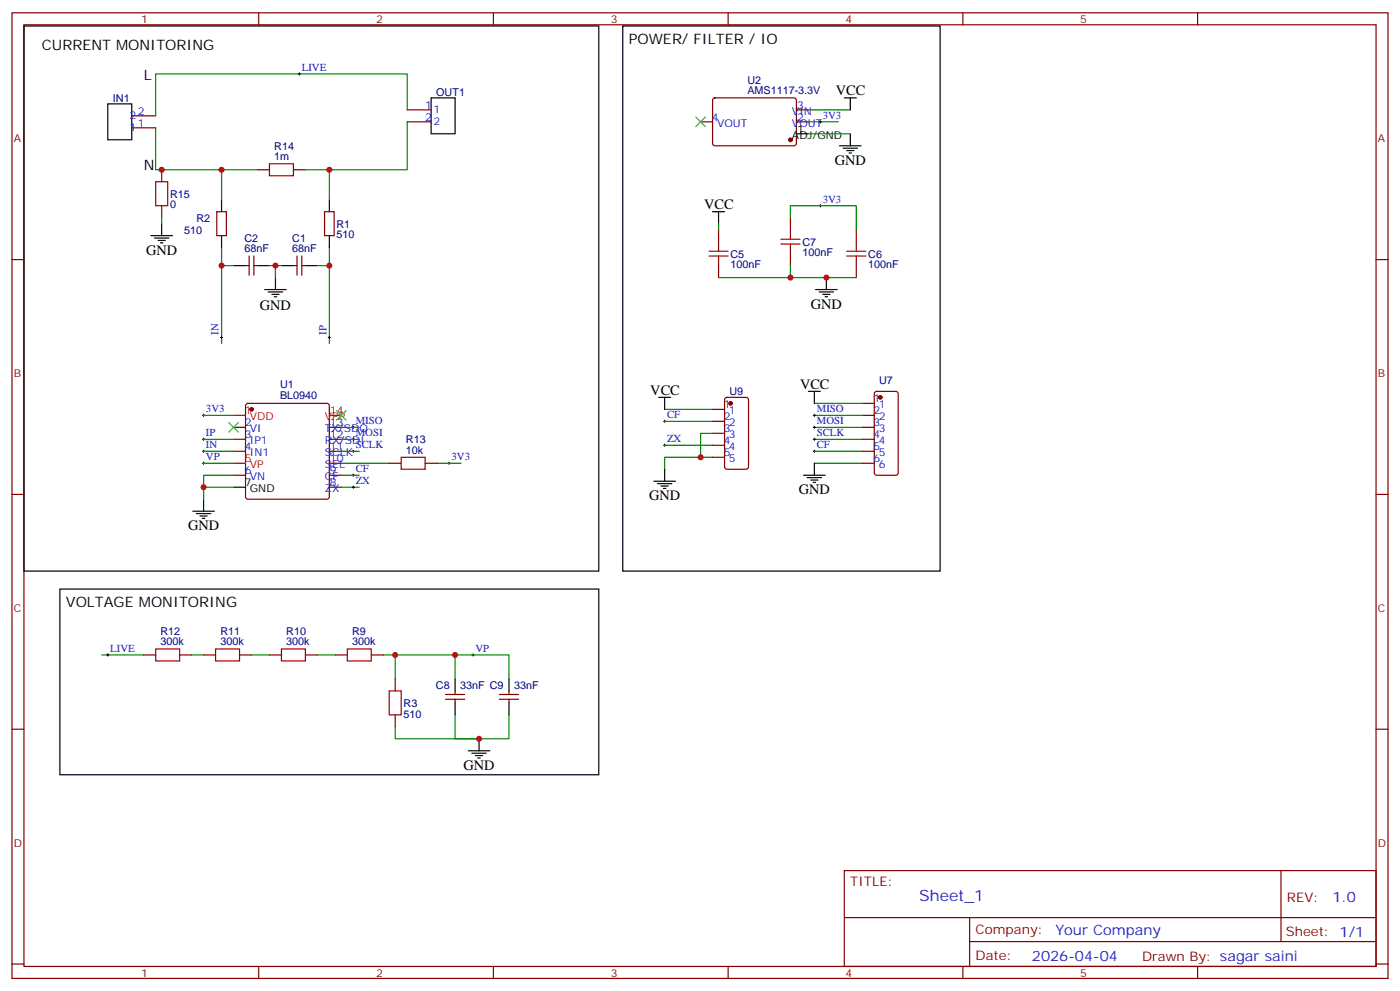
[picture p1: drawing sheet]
<svg xmlns="http://www.w3.org/2000/svg" width="412mm" height="292mm" viewBox="0 0 412 292" stroke-linecap="round" stroke-linejoin="round" font-family="sans-serif">
<g fill="none" stroke="#870000" stroke-width=".35">
<path d="M3.5 3.8h405.4v284.3h-405.4zM7.1 7.3h398.2v277.3h-398.2zM76.2 3.8v3.5M145.3 3.8v3.5M214.5 3.8v3.5M283.6 3.8v3.5M352.8 3.8v3.5M38.8 37.6h7.1M38.8 34.1h7.1M119.9 32.3h7.1M119.9 35.9h7.1M206.4 35.9h3.5"/>
<path d="M210.1 29l.5-.2 23.6 .1 .4 .6-.1 13-.6 .4h-23.6l-.4-.7v-12.7zM234.6 32.3h3.5M234.6 35.9h3.5M47.6 50v3.5M75.8 50h3.6M86.4 50h3.6M3.5 76.4h3.6M47.6 60.6v3.5M63.9 62.3h2.8v7.1h-2.8zM72.3 78.2h1.1M73.4 75.4v5.6M74.8 78.2h1"/>
<path d="M74.8 75.4v5.6M86.4 78.2h1.1M87.5 75.4v5.6M88.9 75.4v5.6M88.9 78.2h1.1M95.6 62.3h2.8v7.1h-2.8zM211.7 67.6v3.6M211.7 78.2v3.5M232.8 64.1v3.5M232.8 74.7v3.5M252.2 67.6v3.6M252.2 78.2v3.5"/>
<path d="M405.3 76.4h3.6M72.6 119l.4-.2h23.3l.5 .2 .2 .5v26.8l-.2 .5-.5 .2h-23.3l-.5-.2-.2-.5v-26.8zM213.7 117.2l.4-.2h5.7l.6 .4 .1 20.1-.5 .6-5.9 .1-.6-.5-.1-20zM254 118.8h3.5M257.8 115.5l.4-.2h5.7l.6 .4 .1 23.5-.5 .7h-5.9l-.6-.4-.1-23.5zM68.8 125.8h3.5M68.8 129.4h3.5M68.8 132.9h3.5M68.8 139.9h3.5M97 125.8h3.5M97 129.4h3.5M97 132.9h3.5"/>
<path d="M97 139.9h3.5M97 136.4h3.5M114.7 136.4h3.5M125.2 136.4h3.6M209.9 120.5h3.5M209.9 124.1h3.5M209.9 127.6h3.5M209.9 131.1h3.5M209.9 134.7h3.5M254 125.8h3.5M254 129.4h3.5M254 132.9h3.5"/>
<path d="M254 136.4h3.5M254 122.3h3.5M3.5 145.6h3.6M97 143.5h3.5M405.3 145.6h3.6M42.3 192.9h3.6M52.9 192.9h3.5M60 192.9h3.5M70.6 192.9h3.5M79.4 192.9h3.5M90 192.9h3.5M98.8 192.9h3.5"/>
<path d="M109.4 192.9h3.5M116.4 199.9v3.5M3.5 214.7h3.6M116.4 210.5v3.5M131.2 205.9h5.7M131.2 204.5h5.7M134.1 203.4v1.1M134.1 205.9v1.1M147.1 205.9h5.7M147.1 204.5h5.7M149.9 203.4v1.1M149.9 205.9v1.1"/>
<path d="M405.3 214.7h3.6M248.7 256.4h156.6v28.2h-156.6zM377.3 256.4v20.9M248.7 270.2h156.5M285.6 277.3h119.6M285.6 270.2v14.1M3.5 283.9h3.6M76.2 284.6v3.5M145.3 284.6v3.5M214.5 284.6v3.5M283.6 284.6v3.5M352.8 284.6v3.5"/>
<path d="M405.3 283.9h3.6"/>
</g>
<g fill="#870000" stroke="#870000" stroke-width=".35">
<circle cx="74.1" cy="120.5" r=".53"/>
<circle cx="259.3" cy="117" r=".53"/>
<circle cx="232.8" cy="41.2" r=".53"/>
<circle cx="215.2" cy="118.8" r=".53"/>
</g>
<path d="M68.8 122.3h3.5M68.8 136.4h3.5M97 122.3h3.5" fill="none" stroke="#f00" stroke-width=".35"/>
<g fill="none" stroke="#000" stroke-width=".35">
<path d="M7.1 7.7h169.3v160.5h-169.3zM183.4 7.7h93.5v160.5h-93.5zM31.7 30.6h7.1v10.6h-7.1zM127 28.8h7.1v10.6h-7.1zM234.6 39.4h3.5M248.7 28.8h3.5M250.5 28.8v3.5M250.5 39.4v3.5M65.3 58.8v3.5M97 58.8v3.5M247.3 42.9h6.3M248.4 43.6h4.2"/>
<path d="M249.4 44.3h2.1M250.1 45h.7M44.4 69.4h6.4M45.5 70.1h4.2M46.6 70.8h2.1M47.3 71.5h.7M47.6 65.9v3.5M65.3 69.4v3.5M68.8 78.2h3.5M75.8 78.2h3.6M82.9 78.2h3.5M90 78.2h3.5"/>
<path d="M97 69.4v3.5M209.9 62.3h3.5M211.7 62.3v3.6M78 85.3h6.3M79 86h4.3M80.1 86.7h2.1M80.8 87.4h.7M81.1 81.7v3.6M240.2 85.3h6.4M241.3 86h4.2M242.4 86.7h2.1M243.1 87.4h.7"/>
<path d="M243.4 81.7v3.6M194 117h3.6M195.8 117v3.5M238.1 115.3h3.6M239.9 115.3v3.5M195.8 138.2v3.5M236.7 139.9h6.4M239.9 136.4v3.5M56.8 150.5h6.3M57.9 151.2h4.2M58.9 151.9h2.1M59.6 152.6h.7"/>
<path d="M60 147v3.5M68.8 143.5h3.5M192.6 141.7h6.4M193.7 142.4h4.2M194.7 143.1h2.1M195.4 143.8h.7M237.8 140.7h4.2M238.8 141.4h2.1M239.5 142.1h.7M17.6 173.5h158.8v54.6h-158.8zM134.1 199.9v3.5M149.9 199.9v3.5"/>
<path d="M134.1 207v3.5M141.1 217.6v3.5M149.9 207v3.5M137.9 221.1h6.4M139 221.8h4.2M140.1 222.5h2.1M140.8 223.2h.7"/>
</g>
<g fill="none" stroke="#008700" stroke-width=".35">
<path d="M45.9 37.6v12.4h19.4v8.8M119.9 32.3v-10.5h-74v12.3M119.9 35.9v14.1h-22.9v8.8M238.1 39.4h12.4M238.1 32.3h12.4M238.1 35.9h8.8M65.3 50h10.5M90 50h7M47.6 64.1v1.8M65.3 72.9v5.3h3.5M65.3 78.2v22.9M79.4 78.2h3.5"/>
<path d="M81.1 78.2v3.5M97 72.9v5.3h-3.5M97 78.2v22.9M211.7 65.9v1.7M232.8 64.1v-3.5h19.4v7M232.8 78.2v3.5M211.7 81.7h40.5M239.9 118.8h14.1M60 122.3h8.8M60 132.9h8.8M60 136.4h8.8M60 129.4h8.8"/>
<path d="M68.8 139.9h-8.8v3.6M100.5 132.9h5.3M100.5 136.4h14.2M100.5 139.9h5.3M100.5 129.4h5.3M100.5 125.8h5.3M128.8 136.4h7M195.8 131.1h14.1M195.8 124.1h14.1M195.8 120.5h14.1M209.9 134.7h-14.1v3.5M209.9 127.6h-3.5v7.1"/>
<path d="M239.9 132.9h14.1M239.9 136.4h14.1M239.9 129.4h14.1M239.9 125.8h14.1M239.9 122.3h14.1M68.8 143.5h-8.8v3.5M100.5 143.5h5.3M30 192.9h12.3M56.4 192.9h3.6M74.1 192.9h5.3M93.5 192.9h5.3M112.9 192.9h21.2v7"/>
<path d="M116.4 192.9v7M134.1 192.9h15.8v7M134.1 210.5v7.1h7M149.9 210.5v7.1h-33.5v-3.6"/>
</g>
<g fill="none" stroke="#000" stroke-width=".29">
<path d="M87.8 21.8h.7M88.2 21.4v.7M241.3 35.9h.7M241.7 35.5v.7M241.3 60.6h.7M241.7 60.2v.7M64.9 99.4h.7M65.3 99v.7M96.7 99.4h.7M97 99v.7M59.6 132.9h.7M59.6 136.4h.7"/>
<path d="M59.6 129.4h.7M59.6 122.3h.7M60 122v.7M60 129v.7M60 132.5v.7M60 136.1v.7M103.7 132.9h.7M103.7 129.4h.7M103.7 139.9h.7M103.7 125.8h.7M104.1 125.5v.7M104.1 129v.7"/>
<path d="M104.1 132.5v.7M104.1 139.6v.7M131.9 136.4h.7M132.3 136.1v.7M195.4 131.1h.7M195.4 124.1h.7M195.8 123.7v.7M195.8 130.8v.7M239.5 132.9h.7M239.5 129.4h.7M239.5 125.8h.7M239.5 122.3h.7"/>
<path d="M239.9 122v.7M239.9 125.5v.7M239.9 129v.7M239.9 132.5v.7M103.7 143.5h.7M104.1 143.1v.7M31.4 192.9h.7M31.7 192.5v.7M139 192.9h.7M139.3 192.5v.7"/>
</g>
<g fill="none" stroke="#a10000" stroke-width=".35">
<path d="M45.9 53.5h3.5v7.1h-3.5zM79.4 48.2h7v3.6h-7zM208.8 75.4h5.7M208.8 74h5.7M211.7 71.2v2.8M211.7 75.4v2.8M230 71.9h5.7M230 70.4h5.7M232.8 67.6v2.8M232.8 71.9v2.8M249.4 75.4h5.7M249.4 74h5.7"/>
<path d="M252.2 71.2v2.8M252.2 75.4v2.8M118.2 134.7h7v3.5h-7zM45.9 191.1h7v3.5h-7zM63.5 191.1h7.1v3.5h-7.1zM82.9 191.1h7.1v3.5h-7.1zM102.3 191.1h7.1v3.5h-7.1zM114.7 203.4h3.5v7.1h-3.5z"/>
</g>
<path d="M205 34.5l2.8 2.8M207.8 34.5l-2.8 2.8M67.4 124.4l2.8 2.8M70.2 124.4l-2.8 2.8M99.1 120.9l2.9 2.8M102 120.9l-2.9 2.8" fill="none" stroke="#3c3" stroke-width=".35"/>
<g fill="#c00">
<circle cx="141.1" cy="217.6" r=".88"/>
<circle cx="134.1" cy="192.9" r=".88"/>
<circle cx="116.4" cy="192.9" r=".88"/>
<circle cx="47.6" cy="50" r=".88"/>
<circle cx="97" cy="50" r=".88"/>
<circle cx="65.3" cy="50" r=".88"/>
<circle cx="97" cy="78.2" r=".88"/>
<circle cx="65.3" cy="78.2" r=".88"/>
<circle cx="81.1" cy="78.2" r=".88"/>
<circle cx="232.8" cy="81.7" r=".88"/>
<circle cx="243.4" cy="81.7" r=".88"/>
<circle cx="60" cy="143.5" r=".88"/>
<circle cx="206.4" cy="134.7" r=".88"/>
</g>
<text font-size="4.6" fill="#00f" x="270.8" y="265.4">Sheet_1</text>
<g font-size="4.2">
<text x="12.3" y="14.7">CURRENT MONITORING</text>
<text x="185.2" y="12.9">POWER/ FILTER / IO</text>
<text x="42.3" y="23.5">L</text>
<text x="246.2" y="28.1">VCC</text>
<text x="42.3" y="50">N</text>
<text x="245.9" y="48.6">GND</text>
<text x="207.4" y="61.6">VCC</text>
<text x="43" y="75">GND</text>
<text x="76.6" y="91.3">GND</text>
<text x="238.8" y="90.9">GND</text>
<text x="191.6" y="116.3">VCC</text>
<text x="235.7" y="114.5">VCC</text>
<text x="191.2" y="147.4">GND</text>
<text x="235.3" y="145.6">GND</text>
<text x="55.4" y="156.2">GND</text>
<text x="19.4" y="178.8">VOLTAGE MONITORING</text>
<text x="136.5" y="226.7">GND</text>
</g>
<g font-size="4.2" fill="#00f">
<text x="392.5" y="265.6">1.0</text>
<text x="310.9" y="275.2">Your Company</text>
<text x="304" y="283">2026-04-04</text>
</g>
<g font-size="3.9" fill="#800">
<text x="250.5" y="260.9">TITLE:</text>
<text x="379.1" y="265.6">REV:</text>
<text x="287.4" y="275.1">Company:</text>
<text x="378.7" y="275.8">Sheet: 1/1</text>
<text x="287.4" y="282.8">Date:</text>
<text x="336.4" y="282.9">Drawn By: sagar saini</text>
</g>
<g font-size="3.2" fill="#800">
<text x="41.6" y="6.8">1</text>
<text x="110.8" y="6.8">2</text>
<text x="179.9" y="6.8">3</text>
<text x="249.1" y="6.8">4</text>
<text x="318.2" y="6.8">5</text>
<text x="4.1" y="41.9">A</text>
<text x="405.9" y="41.9">A</text>
<text x="4.1" y="111">B</text>
<text x="405.9" y="111">B</text>
<text x="4.1" y="180.2">C</text>
<text x="405.9" y="180.2">C</text>
<text x="4.1" y="249.3">D</text>
<text x="405.9" y="249.3">D</text>
<text x="41.6" y="287.6">1</text>
<text x="110.8" y="287.6">2</text>
<text x="179.9" y="287.6">3</text>
<text x="249.1" y="287.6">4</text>
<text x="318.2" y="287.6">5</text>
</g>
<g font-size="3.2" fill="#00f">
<text x="88.9" y="20.9">LIVE</text>
<text x="38.1" y="35.2">2</text>
<text x="40.6" y="33.8">2</text>
<text x="125.2" y="32">1</text>
<text x="125.2" y="35.5">2</text>
<text x="127.7" y="33.4">1</text>
<text x="209.7" y="35.5">4</text>
<text x="233.3" y="33.8">VIN</text>
<text x="234.8" y="35.5">2</text>
<text x="234.8" y="32">3</text>
<text x="242.4" y="35">3V3</text>
<text x="38.1" y="38.7">1</text>
<text x="40.6" y="37.3">1</text>
<text x="127.7" y="36.9">2</text>
<text x="211.2" y="37.3">VOUT</text>
<text x="233.3" y="37.3">VOUT</text>
<text x="242.4" y="59.7">3V3</text>
<text x="64.4" y="98.6" transform="rotate(-90 64.4 98.6)">IN</text>
<text x="96.1" y="98.7" transform="rotate(-90 96.1 98.7)">IP</text>
<text x="257.4" y="118.4">1</text>
<text x="60.7" y="121.4">3V3</text>
<text x="72.1" y="125.5">2</text>
<text x="97.2" y="125.5">13</text>
<text x="104.8" y="125">MISO</text>
<text x="196.5" y="123.2">CF</text>
<text x="213.3" y="120.2">1</text>
<text x="213.3" y="123.7">2</text>
<text x="214.7" y="122">1</text>
<text x="214.7" y="125.5">2</text>
<text x="240.6" y="121.4">MISO</text>
<text x="240.6" y="125">MOSI</text>
<text x="257.4" y="122">2</text>
<text x="257.4" y="125.5">3</text>
<text x="258.8" y="120.2">1</text>
<text x="258.8" y="123.7">2</text>
<text x="60.7" y="128.5">IP</text>
<text x="72.1" y="129">3</text>
<text x="73.6" y="127.2">VI</text>
<text x="73.6" y="130.8">IP1</text>
<text x="95.7" y="130.8">RX/SDI</text>
<text x="95.7" y="127.2">TX/SDO</text>
<text x="97.2" y="129">12</text>
<text x="104.8" y="128.5">MOSI</text>
<text x="196.5" y="130.2">ZX</text>
<text x="213.3" y="127.2">3</text>
<text x="213.3" y="130.8">4</text>
<text x="214.7" y="129">3</text>
<text x="240.6" y="128.5">SCLK</text>
<text x="257.4" y="129">4</text>
<text x="258.8" y="127.2">3</text>
<text x="258.8" y="130.8">4</text>
<text x="60.7" y="135.5">VP</text>
<text x="60.7" y="132">IN</text>
<text x="72.1" y="132.5">4</text>
<text x="73.6" y="134.3">IN1</text>
<text x="95.7" y="137.8">SEL</text>
<text x="95.7" y="134.3">SCLK</text>
<text x="97.2" y="136.1">10</text>
<text x="97.2" y="132.5">11</text>
<text x="104.8" y="132">SCLK</text>
<text x="133" y="135.5">3V3</text>
<text x="213.3" y="134.3">5</text>
<text x="214.7" y="132.5">4</text>
<text x="214.7" y="136.1">5</text>
<text x="240.6" y="132">CF</text>
<text x="257.4" y="132.5">5</text>
<text x="257.4" y="136.1">6</text>
<text x="258.8" y="134.3">5</text>
<text x="258.8" y="137.8">6</text>
<text x="72.1" y="139.6">6</text>
<text x="73.6" y="141.4">VN</text>
<text x="95.7" y="141.4">CF</text>
<text x="97.2" y="143.1">8</text>
<text x="97.2" y="139.6">9</text>
<text x="104.8" y="139.1">CF</text>
<text x="104.8" y="142.6">ZX</text>
<text x="95.7" y="144.9">ZX</text>
<text x="32.5" y="192">LIVE</text>
<text x="140.1" y="192">VP</text>
</g>
<g font-size="3.2" fill="#000080">
<text x="33.3" y="30">IN1</text>
<text x="128.5" y="28.2">OUT1</text>
<text x="220.1" y="27.8">AMS1117-3.3V</text>
<text x="220.1" y="24.6">U2</text>
<text x="80.8" y="47.2">1m</text>
<text x="80.8" y="44.1">R14</text>
<text x="50.1" y="58.2">R15</text>
<text x="50.1" y="61.4">0</text>
<text x="57.9" y="65.2">R2</text>
<text x="54.2" y="68.8">510</text>
<text x="72" y="71.3">C2</text>
<text x="86.1" y="71.3">C1</text>
<text x="99.1" y="70.1">510</text>
<text x="99.1" y="67.1">R1</text>
<text x="72" y="74.3">68nF</text>
<text x="86.1" y="74.3">68nF</text>
<text x="215.2" y="75.8">C5</text>
<text x="236.4" y="75.5">100nF</text>
<text x="236.4" y="72.3">C7</text>
<text x="255.8" y="75.8">C6</text>
<text x="215.2" y="79">100nF</text>
<text x="255.8" y="79">100nF</text>
<text x="259" y="112.9">U7</text>
<text x="82.5" y="117.6">BL0940</text>
<text x="82.5" y="114.3">U1</text>
<text x="214.9" y="116.4">U9</text>
<text x="119.6" y="130.4">R13</text>
<text x="119.6" y="133.6">10k</text>
<text x="47.3" y="190">300k</text>
<text x="47.3" y="186.8">R12</text>
<text x="64.9" y="190">300k</text>
<text x="64.9" y="186.8">R11</text>
<text x="84.3" y="190">300k</text>
<text x="84.3" y="186.8">R10</text>
<text x="103.7" y="190">300k</text>
<text x="103.7" y="186.8">R9</text>
<text x="128.4" y="202.8">C8</text>
<text x="135.6" y="202.8">33nF C9</text>
<text x="151.5" y="202.8">33nF</text>
<text x="118.9" y="208.1">R3</text>
<text x="118.9" y="211.3">510</text>
</g>
<g font-size="3.2">
<text x="233.3" y="40.8">ADJ/GND</text>
<text x="234.8" y="39.1">1</text>
<text x="72.1" y="143.1">7</text>
<text x="73.6" y="144.9">GND</text>
</g>
<g font-size="3.2" fill="#f00">
<text x="72.1" y="122">1</text>
<text x="73.6" y="123.7">VDD</text>
<text x="95.7" y="123.7">VPP</text>
<text x="97.2" y="122">14</text>
<text x="72.1" y="136.1">5</text>
<text x="73.6" y="137.8">VP</text>
</g>
</svg>
